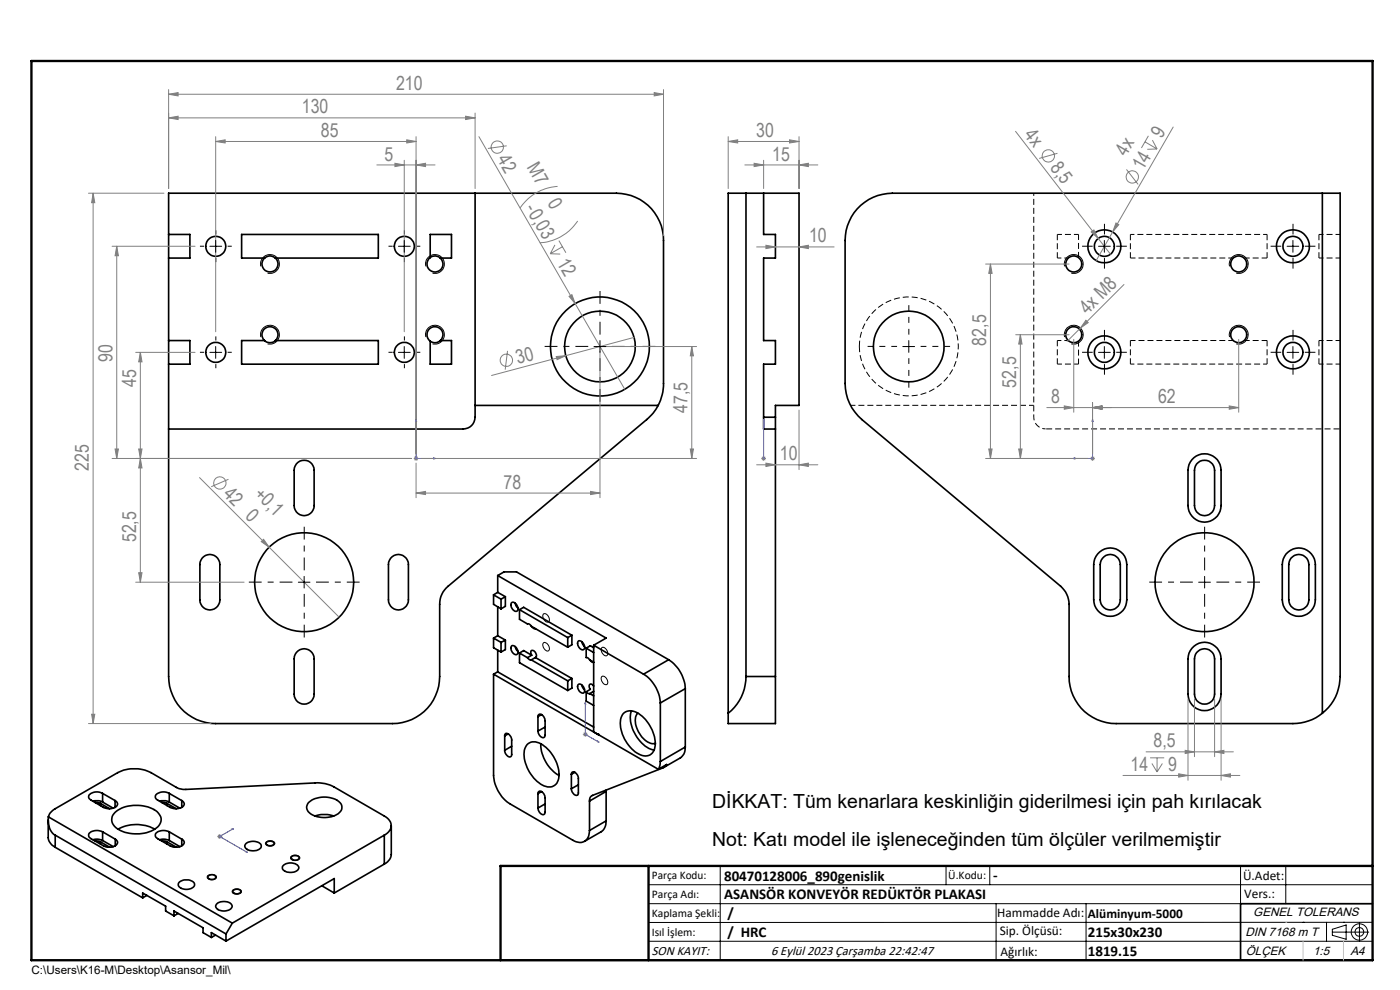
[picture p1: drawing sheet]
<svg xmlns="http://www.w3.org/2000/svg" width="297mm" height="210mm" viewBox="0 0 297 210" stroke-linecap="round" stroke-linejoin="round" font-family="sans-serif">
<g fill="none" stroke="#000" stroke-width=".35">
<path d="M35.8 41h95a10 10 0 0 1 10 10v30.3a9.8 9.8 0 0 1-3.6 7.7l-42.1 35.3a4.9 4.9 0 0 0-1.8 3.9v15.3a10 10 0 0 1-10 10h-37.5a10 10 0 0 1-10-10zM35.8 49.7h4.5v5h-4.5M56.1 54.7a1.66 1.66 0 0 1 2.3 0M56.1 54.7a1.7 1.7 0 0 0 0 2.5 1.7 1.7 0 0 0 2.4 0 1.7 1.7 0 0 0-.1-2.5M56.1 54.7h-4.8v-5h29v5h-21.9M91.3 54.6a1.63 1.63 0 0 1 2.1 .1M91.3 54.6a1.7 1.7 0 0 0-.3 2.5 1.7 1.7 0 0 0 2.5 .1 1.7 1.7 0 0 0-.1-2.5M91.3 54.6v-4.9h4.5v5h-2.4M100.8 41v47.5a2.53 2.53 0 0 1-2.5 2.5h-62.5M158.3 41v102.5M162 41v8.7h2.5v5h-2.5v17.5h2.5v5h-2.5v13.8h2.5M181.9 44.3a10.1 10.1 0 0 1 7.4-3.3h95v102.5a10.1 10.1 0 0 1-10 10h-37.5a9.9 9.9 0 0 1-10-10v-15.3a5.2 5.2 0 0 0-1.8-3.9l-42.2-35.3a10.1 10.1 0 0 1-3.5-7.7v-30.3a10 10 0 0 1 2.6-6.7z"/>
<path d="M280.5 41v110.3M35.8 72.2h4.5v5h-4.5M56.1 72.2a1.66 1.66 0 0 0 2.3 0M56.1 72.2a1.7 1.7 0 0 1 0-2.4 1.7 1.7 0 0 1 2.4 0 1.7 1.7 0 0 1-.1 2.4M56.1 72.2h-4.8v5h29v-5h-21.9M93.4 72.2a1.69 1.69 0 0 1-2.1 .2M93.4 72.2a1.7 1.7 0 0 0 0-2.4 1.7 1.7 0 0 0-2.5 .1 1.7 1.7 0 0 0 .4 2.5M93.4 72.2h2.4v5h-4.5v-4.8M62.9 98.4a2.12 2.12 0 0 1 2.3-.7 2.12 2.12 0 0 1 1.4 2.1v7.4a2.12 2.12 0 0 1-2.1 2.2 2.12 2.12 0 0 1-2.1-2.2v-7.4v-.5zM100.8 86h38.8M162 88.5h2.5M164.5 88.5v2.5"/>
<path d="M164.5 88.5v-2.5h5v-45h-15v110.3M164.5 91v52.5M252.9 97.5a3.5 3.5 0 0 1 3.8-1 3.5 3.5 0 0 1 2.3 3.3v7.4a3.5 3.5 0 0 1-3.5 3.6 3.5 3.5 0 0 1-3.5-3.6v-7.4a3.4 3.4 0 0 1 .9-2.3zM253.9 98.4a2.14 2.14 0 0 1 2.3-.7 2.14 2.14 0 0 1 1.5 2.1v7.4a2.13 2.13 0 0 1-2.2 2.2 2.13 2.13 0 0 1-2.1-2.2v-7.4zM43.2 118.1a2.11 2.11 0 0 1 2.2-.3 2.11 2.11 0 0 1 1.2 2v7.4a2.12 2.12 0 0 1-2.1 2.2 2.12 2.12 0 0 1-2.1-2.2v-7.4a2.22 2.22 0 0 1 .8-1.7zM83.2 118.1a2.11 2.11 0 0 1 2.2-.3 2.11 2.11 0 0 1 1.2 2v7.4a2.12 2.12 0 0 1-2.1 2.2 2.12 2.12 0 0 1-2.1-2.2v-7.4a2.22 2.22 0 0 1 .8-1.7zM232.9 117.5a3.5 3.5 0 0 1 3.9-1.1 3.5 3.5 0 0 1 2.2 3.4v7.4a3.5 3.5 0 0 1-3.5 3.5 3.5 3.5 0 0 1-3.5-3.5v-7.4a3.4 3.4 0 0 1 .9-2.3zM234.2 118.1a2.11 2.11 0 0 1 2.3-.3 2.11 2.11 0 0 1 1.2 2v7.4a2.13 2.13 0 0 1-2.2 2.2 2.13 2.13 0 0 1-2.1-2.2v-7.4a2.11 2.11 0 0 1 .8-1.7zM272.8 117.5a3.5 3.5 0 0 1 3.9-1.1 3.5 3.5 0 0 1 2.3 3.4v7.4a3.5 3.5 0 0 1-3.5 3.5 3.5 3.5 0 0 1-3.5-3.5v-7.4a3.6 3.6 0 0 1 .8-2.3zM273.9 118.4a2.14 2.14 0 0 1 2.3-.7 2.14 2.14 0 0 1 1.5 2.1v7.4a2.13 2.13 0 0 1-2.2 2.2 2.13 2.13 0 0 1-2.1-2.2v-7.4zM62.9 138.4a2.12 2.12 0 0 1 2.3-.6 2.12 2.12 0 0 1 1.4 2v7.4a2.12 2.12 0 0 1-2.1 2.2 2.12 2.12 0 0 1-2.1-2.2v-7.4v-.5zM104.7 126.2v2l1.6 .9"/>
<path d="M104.7 135.4v2l1.6 .9M104.7 126.2l1.6 .9M104.7 135.4l1.6 .9M105.6 122.1l23 13.3-2.7 1.5M105.6 122.1l1.3-.8h2.7l32.3 18.6M105.6 122.1v3.6M105.6 128.7v6.2M105.6 137.9v4.6M105.6 134.9l1.6 .9M105.6 125.7l1.6 .9M105.6 125.7l-.9 .5M105.6 134.9l-.9 .5"/>
<path d="M106.3 127.1v2M106.3 136.3v2M107.2 126.6v2l-.9 .5M107.2 135.8v2l-.9 .5M107.2 126.6l-.9 .5M107.2 135.8l-.9 .5M108.4 127.9a.9 .9 0 0 1 1.4 .8 .6 .6 0 0 1-.1 .9 .6 .6 0 0 1-.9-.3l-.4-.6zM108.5 137a1.17 1.17 0 0 1 1.2 .6 1.17 1.17 0 0 1-.1 1.2 1.27 1.27 0 0 1-1.1-1.8zM109.3 127.9l.2 .7 .4 .4M109.3 137.2l.1 .4 .5 .6M110.2 129.3v2.1l1.7 1a.77 .77 0 0 1 .8 .4l7.7 4.5M110.2 138.5l.9-.5 1.7 1"/>
<path d="M110.2 129.3l.9-.5 10.2 6M110.2 129.3l10.2 5.9M110.2 138.5v2.1l10.2 5.9M110.2 138.5l1.7 1M111.9 139.5a.73 .73 0 0 0 .8 .5M112.7 140l7.7 4.4M112.8 139a.57 .57 0 0 1-.3-.6 .57 .57 0 0 1 .5-.4 1.03 1.03 0 0 1 .6 1.5M112.8 132.9l.5 .4h.3M112.8 139l-.9 .5M113.6 139.5l7.7 4.4M113.6 139.5l-.9 .5M120.4 135.2v2.1"/>
<path d="M121.3 134.8v2l-.9 .5M121.3 134.8l-.9 .4M122.7 136a1.17 1.17 0 0 1 1.1 .6 1.17 1.17 0 0 1 0 1.2 1.27 1.27 0 0 1-1.1-1.8zM123.4 136.1l.6 1.1M124.4 137.5v2h.2l1.3 1h-.3l-.4-.5M124.4 137.5l1.5 .9M125.9 136.9v18.3l13.8 8M125.9 136.9l10.6 6.1M125.9 137.4l-.7-.4-.8 .5M141.9 139.9a7.9 7.9 0 0 1 3.5 6.2M141.9 139.9l-5.4 3.1M252.9 137.5a3.5 3.5 0 0 1 3.9-1 3.5 3.5 0 0 1 2.2 3.3v7.4a3.5 3.5 0 0 1-3.5 3.5 3.5 3.5 0 0 1-3.5-3.5v-7.4a3.4 3.4 0 0 1 .9-2.3z"/>
<path d="M253.9 138.4a2.14 2.14 0 0 1 2.3-.7 2.14 2.14 0 0 1 1.5 2.1v7.4a2.13 2.13 0 0 1-2.2 2.2 2.13 2.13 0 0 1-2.1-2.2v-7.4l.2-1zM104.7 143v21.5a7.8 7.8 0 0 0 3.6 6.1l13.2 7.6a2.18 2.18 0 0 0 2.5 .3 2.18 2.18 0 0 0 1.1-2.3M104.7 143l22.1 12.8M105.6 142.5l20.3 11.7M105.6 142.5l-.9 .5M107.1 156.1a.49 .49 0 0 1 .3-.6 .49 .49 0 0 1 .6 .3l.5 1v3.2a.54 .54 0 0 1-.4 .6 .54 .54 0 0 1-.6-.4l-.3-.4-.1-.6M107.1 156.1v3.1M107.8 155.7l-.7 .4M108.5 158.3l-1.4 .9M111.8 157.9a2.61 2.61 0 0 1 3.6 .3 7.6 7.6 0 0 1 3 7.3 2.12 2.12 0 0 1-3.3 1 7.7 7.7 0 0 1-3.8-7.7zM114.1 152a.55 .55 0 0 1 .5-.6 .55 .55 0 0 1 .6 .5l.4 1v3.1a.55 .55 0 0 1-.4 .5 .55 .55 0 0 1-.7-.4l-.4-1M114.1 152v3.1"/>
<path d="M114.7 157.8a8 8 0 0 0 3.9 6.7M114.9 151.6l-.8 .4M115.6 154.2l-1.5 .9M120.4 144.4v2.1M121.3 143.9v2.1l-.9 .5M121.3 143.9l-.9 .5M122.7 145.2a1.15 1.15 0 0 1 1.1 .6 1.15 1.15 0 0 1 0 1.2 1.3 1.3 0 0 1-1.1-1.8zM123.4 145.3l.3 .7 .3 .3M124.4 146.7l.3 .4h.4M124.4 146.7v2l1.5 .9M125.1 147.1l.8 .5M125.9 145.5a.5 .5 0 0 0-.4-.4 .5 .5 0 0 0-.5 .3l.2 .8-.8 .5"/>
<path d="M125.9 146.6l-.8 .5M126.8 155.8h.1M132.3 151.3a2.92 2.92 0 0 1 3.9 .6 7.7 7.7 0 0 1 2.7 7 2.12 2.12 0 0 1-3.4 1 7.6 7.6 0 0 1-3.7-7.7zM133.9 150.8a7.4 7.4 0 0 0 3.3 7.7l1.5 .6M135.3 151.3a3.5 3.5 0 0 0 .1 3.9 3.8 3.8 0 0 0 3.6 2.5M136.5 143a7.9 7.9 0 0 1 3.6 6.1M140.1 149.1v12.4M145.4 158.5a2.48 2.48 0 0 1-1 2.3l-3.6 2M145.4 146.1l-5.3 3M145.4 146.1v12.4M145.4 158.5l-5.3 3M158.3 143.5a9.9 9.9 0 0 1-3.8 7.8"/>
<path d="M158.3 143.5h6.2M164.5 143.5v10h-10v-2.2M10.2 173.9v3.8a2.62 2.62 0 0 0 1.5 2M10.3 173.3a3.8 3.8 0 0 0 1.4 3.9M10.3 173.3a2.77 2.77 0 0 1 1.4-1.8l13.3-7.6a8 8 0 0 1 7 0l5.4 3.1 1.5 .5 27.9-1.4a7.2 7.2 0 0 1 4 .8l10.7 6.2a2.14 2.14 0 0 1 1.5 2 2.14 2.14 0 0 1-1.5 2.1M10.3 173.3l39 22.5M11.7 177.2l36.2 20.9M11.7 179.7l18.6 10.8M11.7 177.2v2.5M19.7 178.1a2.86 2.86 0 0 1 2.1 .2M19.7 170a2.86 2.86 0 0 1 2.1 .1M20.2 178.4l1.1 .2"/>
<path d="M20.2 170.2l1.1 .2M21.3 178.6l1.9 1.1M21.3 170.4l1.9 1.1M21.3 170.4v.5M21.3 178.6v.4M21.8 168.3a2.13 2.13 0 0 0-3 .6l.1 .5 .4 .3 2.6 1.6a2.28 2.28 0 0 0 3-.7l-.1-.5-.4-.3M21.8 176.5a2.4 2.4 0 0 0-3 .4l.1 .7 3 1.8a2.18 2.18 0 0 0 3-.6v-.4l-.5-.4M21.8 168.3l2.6 1.5M21.8 176.5l2.6 1.5M21.8 178.3l2.2 1.3M21.8 170.1l2.2 1.3M21.8 168.3v1.8"/>
<path d="M21.8 176.5v1.8M24.4 172.3a7.6 7.6 0 0 1 9.2 .2 2.11 2.11 0 0 1-.8 3.4 7.7 7.7 0 0 1-8.5-.6 2.01 2.01 0 0 1 .1-3zM24.4 169.8v1.5M24.4 178v1.4M25 175.9a8.1 8.1 0 0 1 7.8 0M33.9 178.1a2.89 2.89 0 0 1 2 .2M33.9 170a2.89 2.89 0 0 1 2 .1M34.4 178.4l1 .2M34.4 170.2l1 .2M35.4 178.6l2 1.1M35.4 170.4l2 1.1M35.4 170.4v.5"/>
<path d="M35.4 178.6v.4M35.9 168.3a2.13 2.13 0 0 0-3 .6l.3 .7 2.9 1.7a2.28 2.28 0 0 0 3-.7l-.2-.5-.3-.3M35.9 176.5a2.4 2.4 0 0 0-2.9 .4l.1 .7 3 1.8a2.18 2.18 0 0 0 3-.6l-.1-.4-.4-.4M35.9 168.3l2.7 1.5M35.9 176.5l2.7 1.5M35.9 178.3l2.3 1.3M35.9 168.3v1.8M35.9 176.5v1.8M35.9 170.1l2.3 1.3M38.6 169.8v1.5M38.6 178v1.4M52.1 179a2.38 2.38 0 0 1 3.3 .2 1.25 1.25 0 0 1-1.6 1.3 1.55 1.55 0 0 1-1.9-1.1z"/>
<path d="M56.6 178.7a1.06 1.06 0 0 1 1.6 .3 1.02 1.02 0 0 1-1.8-.1zM65.6 170.1a5.3 5.3 0 0 1 6.6 .2 1.55 1.55 0 0 1-.8 2.5 5.4 5.4 0 0 1-6-.7 1.42 1.42 0 0 1 .2-2zM66.8 173.1a6.3 6.3 0 0 1 4 0M81.5 177.2l-32.2 18.6M81.5 177.2v6.1M83 175.1v6.1a2.5 2.5 0 0 1-1.5 2.1M114.1 168.3a.55 .55 0 0 1 .5-.5 .55 .55 0 0 1 .6 .4l.4 1v3.1a.55 .55 0 0 1-.4 .5 .55 .55 0 0 1-.7-.4l-.4-1M114.1 168.3v3.1M114.9 167.9l-.8 .4M115.6 170.5l-1.5 .9M121.2 164.2a.54 .54 0 0 1 .5-.5 .54 .54 0 0 1 .6 .4l.4 .8v3.3a.54 .54 0 0 1-.5 .5 .54 .54 0 0 1-.6-.4l-.2-.4-.2-.6M121.2 164.2v3.1"/>
<path d="M122 163.8l-.8 .4M122.7 166.5l-1.5 .8M125.1 169.9v6.3M128.6 167.6v.3M128.6 174.1a2.6 2.6 0 0 1-1 2.3l-3.6 2.1M128.6 167.9l-3.5 2M128.6 174.1l-3.5 2.1M128.6 167.9v6.2M139.7 163.2l1.7-1-.8 .7-14.9 5.8a1.08 1.08 0 0 0-.6 1.2M140.1 161.5l-.1 .9-.3 .8M30.3 190.5v-1.1l4.8 2.8v1l1.8 1.1M31.2 189.9l-.9 .6"/>
<path d="M36.9 194.3v-1.1l6.2 3.6v1l1.7 1.1M37.8 193.8l-.9 .5M38.1 187.1a2.15 2.15 0 0 1 3.2 .5 1.77 1.77 0 0 1-2.5 1 .92 .92 0 0 1-.8-1.4zM44.2 185.8a1 1 0 0 1 1.6 .3 .96 .96 0 0 1-1.7-.2zM44.8 198.9v-1.1l3.1 1.8M45.7 198.4l-.9 .5M45.9 191.8a2.33 2.33 0 0 1 3.3 .2 1.07 1.07 0 0 1-1.3 1.2 1.7 1.7 0 0 1-2.1-1.1zM47.9 198.1v1.5M49.3 195.8l-1.4 2.3M49.5 188.9a.99 .99 0 0 1 1.6 .3 .99 .99 0 0 1-1.7-.1zM60 183.6a2.24 2.24 0 0 1 3.4 .4 1.83 1.83 0 0 1-2.5 1 .92 .92 0 0 1-.9-1.4zM61.8 181.7a1.05 1.05 0 0 1 1.7 .3 1.03 1.03 0 0 1-1.7 0z"/>
<path d="M68.3 187.9l2.6 1.5M70.9 189.4v-3l-23 13.2M81.5 183.3l-10.6 6.1M291.2 191.7h-28v12M106.2 203.7h185"/>
<circle cx="45.8" cy="52.3" r="2.14"/>
<circle cx="85.8" cy="52.2" r="2.13"/>
<circle cx="227.8" cy="56" r="1.7"/>
<circle cx="234.3" cy="52.2" r="3.5"/>
<circle cx="234.3" cy="52.2" r="2.11"/>
<circle cx="262.8" cy="56" r="1.7"/>
<circle cx="274.3" cy="52.2" r="3.5"/>
<circle cx="274.3" cy="52.2" r="2.12"/>
<circle cx="45.8" cy="74.7" r="2.13"/>
<circle cx="85.8" cy="74.7" r="2.12"/>
<circle cx="127.3" cy="73.5" r="7.5"/>
<circle cx="127.3" cy="73.5" r="10.5"/>
<circle cx="192.8" cy="73.5" r="7.5"/>
<circle cx="227.8" cy="71" r="1.7"/>
<circle cx="234.3" cy="74.7" r="3.5"/>
<circle cx="234.3" cy="74.7" r="2.11"/>
<circle cx="262.8" cy="71" r="1.7"/>
<circle cx="274.3" cy="74.7" r="3.5"/>
<circle cx="274.3" cy="74.8" r="2.12"/>
<circle cx="64.5" cy="123.5" r="10.5"/>
<circle cx="255.5" cy="123.5" r="10.5"/>
</g>
<path d="M219.3 88.5a2.5 2.5 0 0 0 2.5 2.5" fill="none" stroke="#000" stroke-width=".21" stroke-dasharray="1.3 .6" stroke-dashoffset=".6" stroke-linecap="butt"/>
<path d="M219.3 88.5v-47.5" fill="none" stroke="#000" stroke-width=".21" stroke-dasharray="1.3 .6" stroke-dashoffset=".7" stroke-linecap="butt"/>
<path d="M284.3 91h-62.5" fill="none" stroke="#000" stroke-width=".21" stroke-dasharray="1.3 .6" stroke-dashoffset="-.1" stroke-linecap="butt"/>
<path d="M224.3 54.7v-5M239.8 49.7v5M268.8 54.7v-5M279.8 49.7v5M182.3 73.5a10.5 10.5 0 0 1 15.4-9.3 10.5 10.5 0 0 1 1 18 10.5 10.5 0 0 1-16.3-7.7l-.1-1M224.3 77.2v-5M239.8 72.2v5M268.8 77.2v-5M279.8 72.2v5" fill="none" stroke="#000" stroke-width=".21" stroke-dasharray="1.3 .6" stroke-linecap="butt"/>
<path d="M224.3 49.7h4.5M279.8 49.7h4.5M284.3 54.7h-4.5M228.8 77.2h-4.5M279.8 72.2h4.5M284.3 77.2h-4.5M219.3 86h-38.8" fill="none" stroke="#000" stroke-width=".21" stroke-dasharray="1.3 .6" stroke-dashoffset=".3" stroke-linecap="butt"/>
<path d="M226.7 54.7h-2.4M239.8 49.7h29M224.3 72.2h2.4M268.8 77.2h-29" fill="none" stroke="#000" stroke-width=".21" stroke-dasharray="1.3 .6" stroke-dashoffset=".4" stroke-linecap="butt"/>
<path d="M228.8 54.6v-4.9M268.8 54.7h-4.8M228.8 77.2v-4.8M264 72.2h4.8" fill="none" stroke="#000" stroke-width=".21" stroke-dasharray="1.3 .6" stroke-dashoffset=".1" stroke-linecap="butt"/>
<path d="M261.7 54.7h-21.9M239.8 72.2h21.9" fill="none" stroke="#000" stroke-width=".21" stroke-dasharray="1.3 .6" stroke-dashoffset=".2" stroke-linecap="butt"/>
<g fill="none" stroke="#808080" stroke-width=".21">
<path d="M35.8 20l2-.4v.7zM35.8 19v21M35.8 20h105M138.8 19.6l2 .4-2 .3zM140.8 19v31M35.8 25l2-.3v.7zM35.8 25h65M45.8 30l2-.3v.6zM45.8 29v41.4M45.8 30h42.5M79.9 35h12.4M83.8 34.6l2 .4-2 .3z"/>
<path d="M85.8 34v36.4M86.3 29.7l2 .3-2 .3zM88.3 35l2-.4v.7zM88.3 29v67.3M98.8 24.7l2 .3-2 .4zM100.8 24v16M101.6 29l30.9 53.6M107.5 30.9l-4 .6M118.3 39.5a10.5 10.5 0 0 0-8 4.7M154.5 30l2-.3v.6zM154.5 30h15M154.5 29v11"/>
<path d="M158 35h15.5M160 34.6l2 .4-2 .3zM162 34v6M167.5 29.7l2 .3-2 .3zM169.5 35l2-.4v.7zM169.5 29v11M215.4 27.9l17.6 22.7M224.3 32.5l-3.8 1.1M239 35.9l2.4 3.2M242.9 30.1l2.6 1.5M243.6 28.8l-1.5 2.6M244.5 29.7l1 1.9"/>
<path d="M245.5 31.6l-2.1 .1M248.9 26.9l-12.9 22.3M18.8 41h16M19.8 41v112.5M19.8 41l.3 2h-.7zM23.8 52.2h17.6M24.8 52.2l.3 2h-.7zM24.8 52.2v45.1M116.7 53.8l2.2 .1M117.7 52l-1 1.8M118.6 51l1.5 2.6M119.3 52.3l-2.6 1.5"/>
<path d="M122.6 46.9a10.4 10.4 0 0 1-8.1 4.6M160.5 52.4h16.5M162.5 52l2 .4-2 .3zM169.5 52.4l2-.4v.7zM209.1 56h17.7M210.1 56l.4 2h-.7zM210.1 56v41.3M231.5 49.2l.6-.4 .9 1.8zM233 50.6l2.6 3.3M236 49.2l-3.4 6.1M236.7 47.3l.6 .4-1.3 1.5zM28.8 74.7h12.6"/>
<path d="M29.8 74.7l.3 2.1h-.7zM29.8 74.7v48.8M107.7 74.4l-.5 4M118 75.6l2-.1-1.8 .8zM120.7 62.9l.6-.4 .7 1.9zM127.3 74.5v31.1M128.3 73.5h19.5M134.5 71.6l-30.2 8M146.8 73.5l.3 2h-.7zM146.8 73.5v23.8M215.5 71h11.3M216.5 71l.3 2h-.7z"/>
<path d="M216.5 71v26.3M227.8 72v15.4M230.4 67.9l.5 .5-1.7 1.2zM238.4 60.4l-12 12M262.8 72v15.4M23.8 97.3h63.5M24.4 95.2h.7l-.3 2.1zM29.4 95.2h.7l-.3 2.1zM29.8 97.3l.3 2h-.7zM87.8 97.3h1M87.9 96.9l.7 .7M88.3 96.8v.9"/>
<path d="M88.3 98.2v7.4M88.6 96.9l-.7 .7M89.3 97.3h58.5M146.4 95.2h.7l-.3 2.1zM160.5 98.6h13M161.5 97.3h1M161.6 96.9l.7 .7M162 96.8v.9M162.3 96.9l-.7 .7M162.5 98.2l2 .4-2 .3zM169.5 98.6l2-.4v.7zM169.5 87v12.6"/>
<path d="M209.1 97.3h21.7M209.8 95.2h.7l-.4 2.1zM216.1 95.2h.7l-.3 2.1zM222.1 86.5h40.7M225.8 86.1l2 .4-2 .3zM231.3 97.3h1M231.4 96.9l.7 .7M231.8 86.5l2-.4v.7zM231.8 85.4v10.9M231.8 96.8v.9M232.1 96.9l-.7 .7M260.8 86.1l2 .4-2 .3z"/>
<path d="M42.3 101.3l14.8 14.8M48.5 101.7l-3.7 1.5M55.4 114.9l.5-.5 1.2 1.7zM57.1 116.1l14.8 14.8M88.3 104.6l2-.4v.7zM88.3 104.6h39M125.3 104.2l2 .4-2 .3zM28.8 123.5h23M29.4 121.5h.7l-.3 2zM18.8 153.5h26M19.4 151.5h.7l-.3 2zM123.6 155.8h1.1"/>
<path d="M123.8 155.4l.7 .7M124.2 155.2v1.1M124.5 155.4l-.7 .7M243.1 159.5h18.6M251.4 159.2l2 .3-2 .3zM252 148.3v17.2M253.4 148.3v12.2M257.7 159.5l1.9-.3v.6zM257.7 148.3v12.2M259 148.3v17.2M46.1 177.4h1M46.2 177.1l.8 .7"/>
<path d="M46.6 176.9v1M47 177.1l-.8 .7M238.2 164.5h24.8M244 160.8h3M244.4 162l1.1 1.8M245.5 160.8v3M246.6 162l-1.1 1.8M250 164.1l2 .4-2 .3zM259 164.5l2-.4v.7z"/>
<circle cx="105.5" cy="31.2" r="1.32"/>
<circle cx="222.4" cy="33.1" r="1.31"/>
<circle cx="240.2" cy="37.5" r="1.31"/>
<circle cx="107.4" cy="76.4" r="1.31"/>
<circle cx="46.6" cy="102.5" r="1.3"/>
</g>
<g fill="none" stroke="#000" stroke-width=".21">
<path d="M44.5 52.2h2.5M45.8 51v2.5M55.4 56.5a2 2 0 0 1 1.7-2.5 2 2 0 0 1 2.2 2.2 2 2 0 0 1-2.5 1.7M84.5 52.2h2.5M85.8 51v2.5M90.3 56.5a2 2 0 0 1 1.8-2.5 2 2 0 0 1 2.2 2.2 2 2 0 0 1-2.5 1.7M225.8 56.5a2 2 0 0 1 1.8-2.5 2 2 0 0 1 2.2 2.2 2 2 0 0 1-2.5 1.7M233 52.2h2.5M234.3 51v2.5M260.8 56.5a2 2 0 0 1 1.8-2.5 2 2 0 0 1 2.2 2.2 2 2 0 0 1-2.5 1.7M273 52.2h2.5M274.3 51v2.5"/>
<path d="M44.5 74.7h2.5M45.8 73.5v2.5M55.4 71.5a2 2 0 0 1 1.7-2.5 2 2 0 0 1 2.2 2.2 2 2 0 0 1-2.5 1.7M84.5 74.7h2.5M85.8 73.5v2.5M90.3 71.5a2 2 0 0 1 1.8-2.5 2 2 0 0 1 2.2 2.2 2 2 0 0 1-2.5 1.7M126 73.5h2.5M127.3 72.2v2.5M191.5 73.5h2.5M192.8 72.2v2.5M225.8 71.5a2 2 0 0 1 1.8-2.5 2 2 0 0 1 2.2 2.2 2 2 0 0 1-2.5 1.7M233 74.7h2.5"/>
<path d="M234.3 73.5v2.5M260.8 71.5a2 2 0 0 1 1.8-2.5 2 2 0 0 1 2.2 2.2 2 2 0 0 1-2.5 1.7M273 74.7h2.5M274.3 73.5v2.5M63.3 123.5h2.5M64.5 122.3v2.4M115.3 130.3a1.08 1.08 0 0 1 1 .4 1.08 1.08 0 0 1 .1 1.2 1.15 1.15 0 0 1-1.1-1.6zM115.3 136.4a1.06 1.06 0 0 1 1.3 1.3l-.1 .2a.63 .63 0 0 1-.7 .2 .63 .63 0 0 1-.4-.6l-.3-.6zM127.7 137.4a1.11 1.11 0 0 1 1 .5 1.11 1.11 0 0 1 0 1.2 1.19 1.19 0 0 1-1-1.7zM254.3 123.5h2.5M255.6 122.3v2.4M127.6 143.5a1.08 1.08 0 0 1 1.1 .5 1.08 1.08 0 0 1 .1 1.2 1.15 1.15 0 0 1-1.2-1.7z"/>
<path d="M56.5 178.6a1.16 1.16 0 0 1 1.8 .4 1.16 1.16 0 0 1-2-.2zM44 185.8a1.2 1.2 0 0 1 1.9 .3 1.11 1.11 0 0 1-1.9-.1zM49.4 188.8a1.2 1.2 0 0 1 1.8 .4 1.14 1.14 0 0 1-2-.1zM61.7 181.7a1.11 1.11 0 0 1 1.9 .4 1.17 1.17 0 0 1-2-.2zM137.6 187.7h153.6M137.6 191.7h153.6M137.6 199.7h153.6M152.8 183.7v20M200.7 183.7v4M210 183.7v4M211.3 191.7v12M230.4 191.7v12"/>
<path d="M263.2 183.7v20M272.8 183.7v8M276.4 195.6h.1M281.4 195.6v4.1M282.6 197.7h7.8M282.6 197.1l3-.9v3l-3-.8zM285 195.6h.1M288.4 195.8v3.8M291.2 195.6l-153.6 .1"/>
<circle cx="288.4" cy="197.7" r="1.74"/>
<circle cx="288.4" cy="197.7" r=".93"/>
</g>
<g fill="none" stroke="#00f" stroke-width=".21">
<path d="M88.3 88.9v8.4h4.1M88.3 88.9l.1 .5h-.2zM92 97.1l.4 .2-.4 .1zM162 97.1v.3zM162 88.9v.5v-.5M162 97.3h.1M162 88.9v8.4M227.6 97.3l.4-.2v.3zM231.8 88.9l.1 .5h-.2zM231.8 88.9v8.4h-4.2M124.2 149v.4l-.1-.1zM124.2 149v6.8l2.9 1.7"/>
<path d="M126.8 157.2l.3 .3-.3-.1zM49.2 175.9l.4-.2-.3 .3zM49.6 175.7l-3 1.7 5.9 3.4M52.1 180.7l.2-.1 .2 .2z"/>
</g>
<g fill="none" stroke="#000" stroke-width=".21" stroke-dasharray="15.2 1.3 1.3 1.3" stroke-linecap="butt">
<path d="M43.3 52.2h-.9M45.8 49.7v-.8M45.8 54.7v.9M48.3 52.2h.9M83.3 52.2h-.9M85.8 49.7v-.8M85.8 54.7v.9M88.3 52.2h.9M231.8 52.2h-2.2M234.3 49.7v-2.2M234.3 54.7v2.3M236.8 52.2h2.3"/>
<path d="M271.8 52.2h-2.2M274.3 49.7v-2.2M274.3 54.7v2.3M276.8 52.2h2.3M43.3 74.7h-.9M45.8 72.2v-.8M45.8 77.2v.9M48.3 74.7h.9M83.3 74.7h-.9M85.8 72.2v-.8M85.8 77.2v.9M88.3 74.7h.9"/>
<path d="M231.8 74.7h-2.2M234.3 72.2v-2.2M234.3 77.2v2.3M236.8 74.7h2.3M271.8 74.7h-2.2M274.3 72.2v-2.2M274.3 77.2v2.3M276.8 74.7h2.3"/>
</g>
<path d="M124.8 73.5h-9.3M127.3 71v-9.3M127.3 76v9.2M129.8 73.5h9.2M62 123.5h-9.2M64.5 121v-9.3M64.5 126v9.2M67 123.5h9.3M253.1 123.5h-9.3M255.6 121v-9.3M255.6 126v9.2M258.1 123.5h9.2" fill="none" stroke="#000" stroke-width=".21" stroke-dasharray="15.2 1.3 1.3 1.3" stroke-dashoffset="12.5" stroke-linecap="butt"/>
<path d="M190.3 73.5h-6.2M192.8 71v-6.3M192.8 76v6.2M195.3 73.5h6.3" fill="none" stroke="#000" stroke-width=".21" stroke-dasharray="15.2 1.3 1.3 1.3" stroke-dashoffset="14" stroke-linecap="butt"/>
<path d="M6.7 12.9h284.5v190.8h-284.5zM137.6 183.7v20M291.2 183.7h-185v20" fill="none" stroke="#000" stroke-width=".5"/>
<path d="M272.8 195.6h.1M276.4 199.7v4M285 199.7v4" fill="none" stroke="#c0c0c0" stroke-width=".21"/>
<g fill="#00f">
<path d="M92 97.1l.4 .2-.4 .1zM88.3 88.9l.1 .5h-.2z"/>
<path d="M162 97.1v.3zM162 88.9v.5zM227.6 97.3l.4 .1v-.3zM231.8 88.9l-.1 .5h.2z"/>
<path d="M126.8 157.2l.3 .3-.3-.1zM124.2 149v.4l-.1-.1zM49.2 175.9l.1 .1 .3-.3zM52.1 180.7l.4 .1-.2-.2z"/>
</g>
<g fill="#808080">
<path d="M120.7 62.9l.6-.4 .7 1.9z"/>
<path d="M231.5 49.2l.6-.4 .9 1.8z"/>
<path d="M55.4 114.9l.5-.5 1.2 1.7z"/>
<path d="M118 75.6l2-.1-1.8 .8z"/>
<path d="M230.4 67.9l.5 .5-1.7 1.2z"/>
<path d="M236.7 47.3l.6 .4-1.3 1.5z"/>
<path d="M169.5 98.6l2-.4v.7zM162.5 98.2l2 .4-2 .3z"/>
<path d="M88.3 35l2-.4v.7zM83.8 34.6l2 .4-2 .3zM86.3 29.7l2 .3-2 .3zM45.8 30l2-.3v.6zM98.8 24.7l2 .3-2 .4zM35.8 25l2-.3v.7zM169.5 35l2-.4v.7zM160 34.6l2 .4-2 .3zM167.5 29.7l2 .3-2 .3zM154.5 30l2-.3v.6zM257.7 159.5l1.9-.3v.6zM251.4 159.2l2 .3-2 .3zM231.8 86.5l2-.4v.7zM225.8 86.1l2 .4-2 .3zM260.8 86.1l2 .4-2 .3zM231.8 86.5l2-.4v.7z"/>
<path d="M88.3 104.6l2-.4v.7zM125.3 104.2l2 .4-2 .3zM35.8 20l2-.4v.7zM138.8 19.6l2 .4-2 .3zM162.5 52l2 .4-2 .3zM169.5 52.4l2-.4v.7zM250 164.1l2 .4-2 .3zM259 164.5l2-.4v.7z"/>
<path d="M146.4 95.2h.7l-.3 2.1zM146.8 73.5l.3 2h-.7zM29.4 95.2h.7l-.3 2.1zM29.8 74.7l.3 2.1h-.7zM24.4 95.2h.7l-.3 2.1zM24.8 52.2l.3 2h-.7zM216.1 95.2h.7l-.3 2.1zM216.5 71l.3 2h-.7zM209.8 95.2h.7l-.4 2.1zM210.1 56l.4 2h-.7z"/>
<path d="M29.8 97.3l.3 2h-.7zM29.4 121.5h.7l-.3 2zM19.8 41l.3 2h-.7zM19.4 151.5h.7l-.3 2z"/>
</g>
<g font-size="4.1" fill="#808080">
<text x="84" y="19.1">210</text>
<text x="64" y="24.1">130</text>
<text x="68.1" y="29.1">85</text>
<text x="160.4" y="29.1">30</text>
<text x="217.2" y="28.5" transform="rotate(52 217.2 28.5)">4x</text>
<text x="246.5" y="29.5" transform="rotate(-60 246.5 29.5)">9</text>
<text x="81.5" y="34.1">5</text>
<text x="105.4" y="33.7" transform="rotate(60 105.4 33.7)">42</text>
<text x="111.7" y="35.5" transform="rotate(60 111.7 35.5)">M7</text>
<text x="163.8" y="34.1">15</text>
<text x="222.6" y="35.6" transform="rotate(52 222.6 35.6)">8,5</text>
<text x="238.9" y="33.3" transform="rotate(-60 238.9 33.3)">4x</text>
<text x="242.5" y="36.4" transform="rotate(-60 242.5 36.4)">14</text>
<text x="111.3" y="44.1" transform="rotate(60 111.3 44.1)">-0,03</text>
<text x="116.1" y="43" transform="rotate(60 116.1 43)">0</text>
<text x="171.6" y="51.4">10</text>
<text x="118" y="55.7" transform="rotate(60 118 55.7)">12</text>
<text x="230.7" y="66.9" transform="rotate(-45 230.7 66.9)">4x M8</text>
<text x="23.9" y="76.7" transform="rotate(-90 23.9 76.7)">90</text>
<text x="109.9" y="77.2" transform="rotate(-15 109.9 77.2)">30</text>
<text x="209.2" y="73.3" transform="rotate(-90 209.2 73.3)">82,5</text>
<text x="28.9" y="82" transform="rotate(-90 28.9 82)">45</text>
<text x="215.6" y="82.2" transform="rotate(-90 215.6 82.2)">52,5</text>
<text x="145.9" y="87.6" transform="rotate(-90 145.9 87.6)">47,5</text>
<text x="223" y="85.5">8</text>
<text x="245.7" y="85.5">62</text>
<text x="18.9" y="99.9" transform="rotate(-90 18.9 99.9)">225</text>
<text x="165.5" y="97.7">10</text>
<text x="47.2" y="104.9" transform="rotate(45 47.2 104.9)">42</text>
<text x="53.8" y="105" transform="rotate(45 53.8 105)">+0,1</text>
<text x="106.8" y="103.6">78</text>
<text x="51.8" y="109.6" transform="rotate(45 51.8 109.6)">0</text>
<text x="28.9" y="115" transform="rotate(-90 28.9 115)">52,5</text>
<text x="244.7" y="158.6">8,5</text>
<text x="239.8" y="163.5">14</text>
<text x="247.8" y="163.6">9</text>
</g>
<g font-size="4.1">
<text x="151.1" y="171.4">DİKKAT: Tüm kenarlara keskinliğin giderilmesi için pah kırılacak</text>
<text x="151.1" y="179.3">Not: Katı model ile işleneceğinden tüm ölçüler verilmemiştir</text>
</g>
<g font-size="3.2">
<text x="153.6" y="186.8">80470128006_890genislik</text>
<text x="153.6" y="190.8">ASANSÖR KONVEYÖR REDÜKTÖR PLAKASI</text>
<text x="210.7" y="186.6">-</text>
<text x="154.3" y="194.8">/</text>
<text x="154.3" y="198.8">/ HRC</text>
<text x="230.8" y="198.7">215x30x230</text>
<text x="230.8" y="202.8">1819.15</text>
</g>
<g font-size="2.8">
<text x="263.7" y="186.7">Ü.Adet:</text>
<text x="263.9" y="190.5">Vers.:</text>
<text x="211.5" y="194.5">Hammadde Adı:</text>
<text x="230.8" y="194.7">Alüminyum-5000</text>
<text x="138.3" y="202.6">SON KAYIT:</text>
<text x="163.6" y="202.6">6 Eylül 2023 Çarşamba 22:42:47</text>
<text x="212.1" y="198.4">Sip. Ölçüsü:</text>
<text x="212.2" y="202.7">Ağırlık:</text>
</g>
<g font-size="2.6">
<text x="265.9" y="194.4">GENEL TOLERANS</text>
<text x="264.2" y="198.5">DIN 7168 m T</text>
<text x="264.3" y="202.6">ÖLÇEK</text>
<text x="278.5" y="202.6">1:5</text>
<text x="286.5" y="202.6">A4</text>
</g>
<g font-size="2.5">
<text x="138.3" y="186.4">Parça Kodu:</text>
<text x="138.3" y="190.5">Parça Adı:</text>
<text x="201.2" y="186.5">Ü.Kodu:</text>
<text x="138.3" y="194.5">Kaplama Şekli:</text>
<text x="138.3" y="198.6">Isıl İşlem:</text>
<text x="6.7" y="206.7">C:\Users\K16-M\Desktop\Asansor_Mil\</text>
</g>
</svg>
